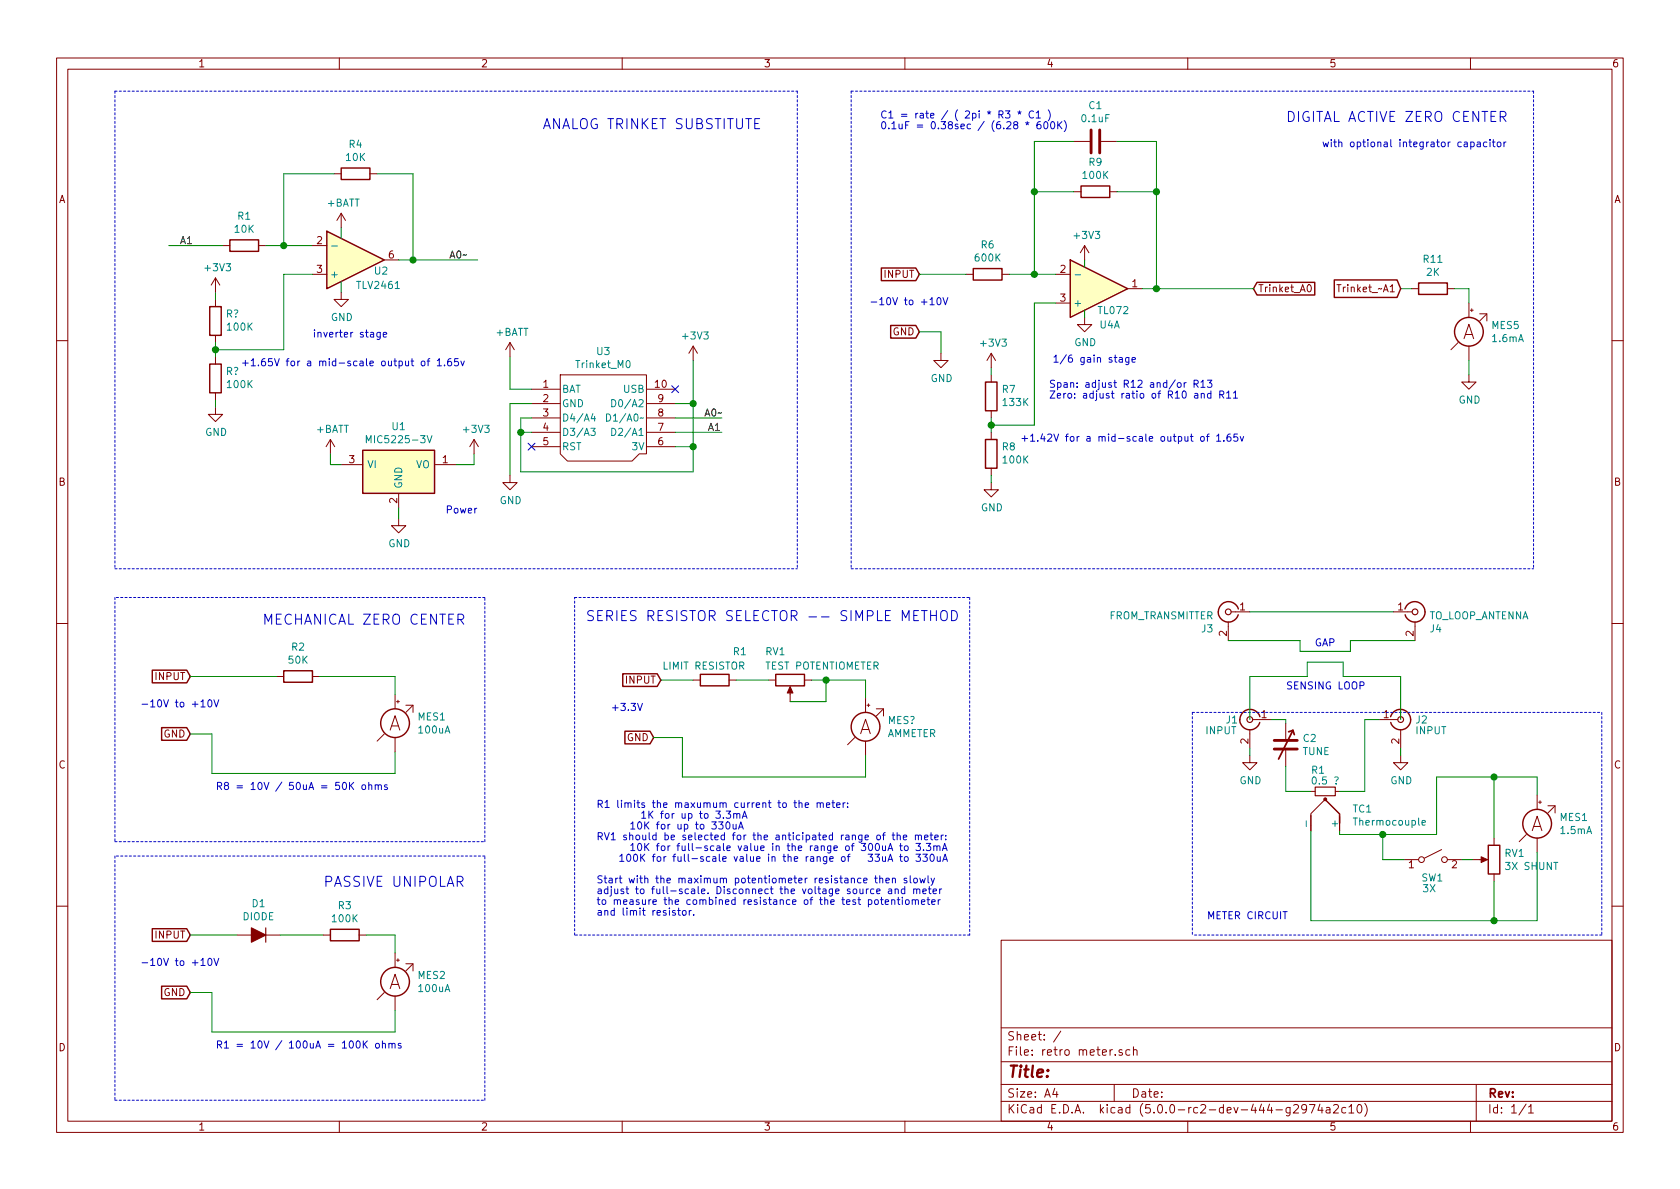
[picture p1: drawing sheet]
<svg xmlns="http://www.w3.org/2000/svg" width="297mm" height="210mm" viewBox="0 0 297 210" stroke-linecap="round" stroke-linejoin="round" font-family="sans-serif">
<g fill="none" stroke="#840000" stroke-width=".18">
<path d="M10 10.3h277v189.9h-277zM12 12.2h273v186.1h-273zM60 10.3v1.9M110 10.3v1.9M160 10.3v1.9M210 10.3v1.9M260 10.3v1.9M59.1 30.7h1.2M60.3 37.7l-.7 1.3M60.3 37.7v2.6M60.3 37.7l.8 1.3M65.4 30.7h1.3"/>
<path d="M189.9 33.9h1.2M189.9 25h2.8M194.7 25h2.8M196.2 33.9h1.3M38.1 49.1v2.6M38.1 53v1.2M38.1 59.3v1.3M38.1 49.1l-.8 1.3M38.1 49.1l.8 1.3M39.4 43.4h1.2M45.7 43.4h1.3M55.2 48.5h2.6"/>
<path d="M55.2 43.4h2.6M60.3 51.7v1.3h1.3l-1.3 1.2-1.2-1.2h1.2M67.9 46h2.6M170.8 48.5h1.3M177.2 48.5h1.2M186.7 48.5h2.5M186.7 53.6h2.5M191.8 56.1v1.3h1.2l-1.2 1.3-1.3-1.3h1.3M191.8 43.4l-.8 1.3M191.8 43.4v2.6M191.8 43.4l.7 1.3M199.4 51h2.5"/>
<path d="M231.2 50.5l.2-.2a.67 .67 0 0 1 .5 .7 .67 .67 0 0 1-.5 .6l-.2-.2-.1-.3zM236.4 50.3h.7M236.7 50.3v1.3M249.6 51h1.2M255.9 51h1.3M259.7 53.6v2.5M260 54.9h.5M260.2 54.6v.5M261.6 55.5h1.3v1.3M262.9 55.5l-1.3 1.3M10 60.2h2M38.1 72v1.3h1.3l-1.3 1.2-1.3-1.2h1.3"/>
<path d="M38.1 63.1v1.3M38.1 69.5v1.2M58.4 77.7l-.7 1.3M58.4 77.7v2.6M58.4 77.7l.8 1.3M83.8 77.7l-.7 1.3M83.8 77.7v2.6M83.8 77.7l.8 1.3M90.2 60.6l-.8 1.2M90.2 60.6v2.5M90.2 60.6l.7 1.2M94 68.8h5.1"/>
<path d="M94 71.4h5.1M94 73.9h5.1M94 76.4h5.1M94 79h5.1M99.1 66.3h15.2v14h-1.3l-1.2 1.2h-11.5l-1.2-1.2zM114.3 68.8h5.1M114.3 71.4h5.1M114.3 73.9h5.1M114.3 76.4h5.1M114.3 79h5.1M122.6 61.2l-.8 1.3M122.6 61.2v2.5"/>
<path d="M122.6 61.2l.7 1.3M166.4 62.5v1.2h1.2l-1.2 1.3-1.3-1.3h1.3M175.3 62.5v2.5M175.3 66.3v1.3M175.3 72.6v1.3M175.3 76.4v1.3M175.3 62.5l-.8 1.2M175.3 62.5l.7 1.2M257.8 60.6l-1.3 1.2M259.7 66.3v1.3h1.3l-1.3 1.2-1.3-1.2h1.3M259.7 61.2v2.5M285 60.2h2"/>
<path d="M60.3 82.2h3.8M70.5 91.7v1.3h1.3l-1.3 1.2-1.3-1.2h1.3M70.5 87.2v2.6M76.8 82.2h3.8M90.2 84.1v1.2h1.2l-1.2 1.3-1.3-1.3h1.3M175.3 85.3v1.3h1.2l-1.2 1.3-1.3-1.3h1.3M175.3 82.8v1.3M10 110.3h2M48.9 119.6h1.3M55.2 119.6h1.3M217.2 110v3.3M217.7 108.2h3.3"/>
<path d="M246.4 108.2h3.3M250.2 110v3.3M285 110.3h2M67.9 129.8l-1.2 1.3M69.8 122.8v2.5M69.8 130.4v2.6M70.1 124.1h.5M70.4 123.8v.5M71.8 124.7h1.2v1.3M73 124.7l-1.2 1.3M122.6 120.3h1.2M128.9 120.3h1.3"/>
<path d="M135.9 120.3h1.3M139.7 121.8v2.3M142.2 120.3h1.3M151.1 130.4l-1.2 1.3M153 123.4v2.6M153 131.1v2.5M153.3 124.7h.5M153.5 124.5v.5M154.9 125.3h1.3v1.3M156.2 125.3l-1.3 1.3M221 133.6v1.3h1.2l-1.2 1.2-1.3-1.2h1.3M221 129v3.3"/>
<path d="M221.5 127.2h3.3M227.3 127.9v3M227.3 132.5v3M231.8 139.9h.7M236.1 139.9h.8M243.8 127.2h3.3M247.6 133.6v1.3h1.3l-1.3 1.2-1.2-1.2h1.2M247.6 129v3.3M231.8 144.1v2.8M234.3 141.4l2.5 2.5v1.7M236.9 144.4v2.5M236.9 145.6v-1.7l-2.6-2.6-2.5 2.6v2"/>
<path d="M248.3 152h2.5M254.9 150.2l-3.1 1.6M255.9 152h2.5M260.3 152h2.3M264.2 148.2v1.3M264.2 154.6v1.2M269.9 147.6l-1.3 1.2M271.8 140.6v2.5M271.8 148.2v2.5M272 141.9h.5M272.3 141.6v.5M273.7 142.5h1.3v1.3"/>
<path d="M275 142.5l-1.3 1.3M10 160.2h2M41.9 165.3h7.6M57.1 165.3h1.3M63.5 165.3h1.3M67.9 175.5l-1.2 1.3M69.8 168.5v2.6M69.8 176.1v2.6M70.1 169.8h.5M70.4 169.5v.5M71.8 170.4h1.2v1.3M73 170.4l-1.2 1.3"/>
<path d="M177 166.3h108v32h-108zM285 160.2h2M60 198.3v1.9M110 198.3v1.9M160 198.3v1.9M177 194.8h108M177 191.8h108M177 187.8h108M177 181.8h108M186.5 192.5l-.4 1h1M186.8 193v1M187.6 182.3l-1.3 2"/>
<path d="M197 191.8v3M197.2 186.5v.1M198.4 185.7l-.4-.1-.2 .2 .1 .2 .5 .2v.3h-.6M199.8 185.7l-.5-.1-.2 .3v.6l.2 .1 .5-.1M200.4 185.7l.2-.1 .4 .1v.9M200.4 185.1v1.5M210 198.3v1.9M228.1 195.8v1.2l-.3 .3h-.3M228.1 195.9l-.4-.1-.3 .3 .1 .6 .2 .1 .4-.1M228.7 195.5l.3-.2h.3l.3 .5-.9 1h.9M231 196l-.1 .2a.48 .48 0 0 1-.7-.1v-.6a.48 .48 0 0 1 .7-.1v.1a1.19 1.19 0 0 1-.2 1.2l-.4 .1M231.5 195.3h1l-.6 1.5"/>
<path d="M233.4 195.2l-.4 1.1h.9M233.7 195.8v1M234.5 195.9h.6l.1 .9M235.2 196.2l-.6 .1a.29 .29 0 0 0-.2 .2 .29 .29 0 0 0 .2 .3l.6-.1M235.8 195.5l.2-.2h.4l.3 .5-1 1h1M237.9 195.9l-.4-.1-.3 .3 .1 .6 .2 .1 .4-.1M238.5 195.8l.4-.5v1.5M238.5 196.8h.9M240.2 195.4l.1-.1a.81 .81 0 0 1 .6 .6 .81 .81 0 0 1-.3 .8l-.2 .1a.8 .8 0 0 1-.6-.6 .8 .8 0 0 1 .4-.8zM241.3 195.1a1.71 1.71 0 0 1 0 2.3M260 198.3v1.9M261 191.8v6.5"/>
<path d="M269.8 195.2l-1.2 2M270.3 195.8l.4-.5v1.5M270.3 196.8h.8"/>
<circle cx="251.3" cy="152" r=".51"/>
<circle cx="255.4" cy="152" r=".51"/>
</g>
<g fill="none" stroke="#840000" stroke-width=".25">
<path d="M60.3 29.7h5.1v2h-5.1zM191.1 32.9h5.1v2h-5.1zM37.1 54.2h2v5.1h-2zM40.6 42.4h5.1v2h-5.1zM57.8 40.9l10.1 5.1-10.1 5zM155.8 47.4h6.1l.7 1.1-.7 1.1h-6.1zM157.5 57.6h4.4l.7 1.1-.7 1.1h-4.4zM172.1 47.5h5.1v2h-5.1zM189.2 46l10.2 5-10.2 5.1zM222.2 49.9h10.3v2.3h-10.3l-.6-1.2zM235.9 49.5h11.1l.6 1.5-.6 1.6h-11.1zM250.8 50h5.1v2.1h-5.1z"/>
<path d="M37.1 64.4h2v5.1h-2zM64.1 79.6h12.7v7.6h-12.7zM174.2 67.6h2.1v5h-2.1zM174.2 77.7h2.1v5.1h-2.1zM26.9 118.5h6.1l.7 1.1-.7 1.1h-6.1zM50.2 118.6h5v2h-5zM110.1 119.1h6.1l.6 1.2-.6 1.1h-6.1zM123.8 119.2h5.1v2.1h-5.1zM137.2 119.2h5v2.1h-5zM218.9 107.7a1.8 1.8 0 0 0-2.7-1 1.8 1.8 0 0 0-.1 2.9 1.8 1.8 0 0 0 2.8-.9M248.4 107.7a1.8 1.8 0 0 1 2.8-1 1.8 1.8 0 0 1 0 2.9 1.8 1.8 0 0 1-2.8-.9M28.6 128.7h4.4l.7 1.1-.7 1.1h-4.4z"/>
<path d="M110.5 129.3h4.4l.7 1.1-.7 1.1h-4.4zM219.2 127.2a1.8 1.8 0 0 0 1.5 1.8 1.8 1.8 0 0 0 2-1.2M222.8 126.7a1.8 1.8 0 0 0-2-1.2 1.8 1.8 0 0 0-1.6 1.7M245.9 126.7a1.8 1.8 0 0 1 2-1.2 1.8 1.8 0 0 1 1.5 1.7M249.4 127.2a1.8 1.8 0 0 1-1.5 1.8 1.8 1.8 0 0 1-2-1.2M263.1 149.5h2.1v5.1h-2.1zM26.9 164.2h6.1l.7 1.1-.7 1.2h-6.1zM28.6 174.4h4.4l.7 1.1-.7 1.1h-4.4zM58.4 164.3h5.1v2.1h-5.1z"/>
<circle cx="259.7" cy="58.7" r="2.54"/>
<circle cx="69.8" cy="127.9" r="2.54"/>
<circle cx="153" cy="128.5" r="2.54"/>
<circle cx="271.8" cy="145.7" r="2.54"/>
<circle cx="69.8" cy="173.6" r="2.54"/>
</g>
<g fill="none" stroke="#840000" stroke-width=".2">
<path d="M232.5 139.2h3.6v1.5h-3.6zM47 164.1v2.5"/>
<circle cx="217.2" cy="108.2" r=".51"/>
<circle cx="250.2" cy="108.2" r=".51"/>
<circle cx="221" cy="127.2" r=".51"/>
<circle cx="247.7" cy="127.2" r=".51"/>
</g>
<path d="M44.4 164.1l2.6 1.2-2.6 1.3z" fill="#840000" stroke="#840000" stroke-width=".2"/>
<g fill="none" stroke="#008400" stroke-width=".18">
<path d="M59.1 30.7h-8.9v12.7M66.7 30.7h6.3v15.3M182.9 33.9h7M189.9 25h-7v23.5M197.5 33.9h7M197.5 25h7v26M29.8 43.4h9.6M38.1 51.7v1.3M47 43.4h8.2M55.2 48.5h-5v13.3h-12.1M60.3 40.3v1.9M60.3 49.8v1.9"/>
<path d="M70.5 46h14M162.6 58.7h3.8v3.8M162.6 48.5h8.2M178.4 48.5h8.3M186.7 53.6h-3.8v21.6h-7.6M191.8 46v1.2M191.8 54.9v1.2M201.9 51h19.7M247.6 51h2M257.2 51h2.5v2.6M38.1 60.6v2.5M38.1 70.7v1.3"/>
<path d="M90.2 63.1v5.7h3.8M92.1 76.4h1.9M94 71.4h-3.8v12.7M119.4 71.4h3.2M119.4 73.9h8.2M119.4 76.4h8.2M119.4 79h3.2M122.6 63.7v19.7h-30.5v-9.5h1.9M175.3 65v1.3M175.3 73.9v2.5M259.7 63.7v2.6M58.4 80.3v1.9h1.9"/>
<path d="M70.5 89.8v1.9M83.8 80.3v1.9h-3.2M175.3 84.1v1.2M33.7 119.6h15.2M56.5 119.6h13.3v3.2M217.2 113.3h12.7v1.9h8.9v-1.9h11.4M221 108.2h25.4M33.7 129.8h3.8v7h32.3v-3.8M115.6 130.4h5v7h32.4v-3.8M116.8 120.3h5.8M130.2 120.3h5.7M143.5 120.3h9.5v3.1"/>
<path d="M146 120.3v3.8h-6.3M221 127.2v-7.6h10.1v-2.5h6.4v2.5h10.1v7.6M221 132.3v1.3M224.8 127.2h2.5v.7M227.3 135.5v4.4h4.5M243.8 127.2h-2.5v12.7h-4.4M247.6 132.3v1.3M264.2 137.4v10.8M231.8 146.9v15.9h40v-12.1M244.5 147.6v4.4h3.8M258.4 152h1.9M264.2 155.8v7"/>
<path d="M271.8 140.6v-3.2h-17.8v10.2h-17.1v-.7M33.7 175.5h3.8v7h32.3v-3.8M33.7 165.3h8.2M49.5 165.3h7.6M64.8 165.3h5v3.2"/>
</g>
<g fill="none" stroke="#0000c2" stroke-width=".18">
<path d="M177.8 19.6h.8l-.5 .5 .4 .1v.5l-.2 .2-.5-.2M180 19.8l.3 .1 .2-.1M180.3 19.6v.3M182.7 19.7a.6 .6 0 0 0-.8 .5 .6 .6 0 0 0 .6 .7l.2-.2M183.2 20l.4-.4v1.3M185.3 19.4a1.47 1.47 0 0 1 0 2M134.3 21h-.8v1.8h.8M176.6 20.3l.6-.1 .1-.5-.2-.1h-.5v1.3M176.9 20.3l.4 .6M180.1 20.2l.2-.3 .1 .3M181.3 21.7l.3 .1 .3-.1M181.5 22.1l.1-.3 .2 .3"/>
<path d="M181.6 21.5v.3M183.2 20.9h.7M183.9 21.5l-.4 .1-.2 .5 .1 .6 .2 .1 .3-.1 .2-.2-.2-.4-.3-.1-.3 .2M184.7 21.6l.2-.1a.69 .69 0 0 1 .4 .6 .69 .69 0 0 1-.4 .7l-.2-.1-.1-.4zM185.9 21.6l.2-.1a.67 .67 0 0 1 .4 .6 .67 .67 0 0 1-.4 .7l-.3-.5zM187 21.5v1.3M187.2 22.1l.6 .7M187.8 21.5l-.8 .7M188.2 21.3a1.4 1.4 0 0 1 0 2M260 25.2l.4-.1 .3 .2-.2 .6h-.5M260 25.1v1.3M261.2 25.2h.5v.8"/>
<path d="M261.7 25.4l-.4 .1-.2 .1 .1 .3h.5M262.9 25.2l-.4-.1-.2 .2 .1 .6h.5M263.4 24.7v.1M263.4 25.1v.9M263.9 25.1h.4M264 24.7v1.1l.3 .2M264.8 25.2l.3-.1 .3 .2-.1 .6-.4 .1-.1-.2zM265.3 20.6h.8a.49 .49 0 0 0 .2-.5 .49 .49 0 0 0-.4-.4h-.6v1.8M265.7 20.6l.6 .9M265.9 25.1v.9M266.3 25.1l-.4 .2M67.2 58.8v1l-.2 .2h-.3"/>
<path d="M67.2 58.8h-.3l-.3 .2 .2 .6h.4M67.8 59.2l.6-.1-.1-.3h-.4l-.1 .1v.7h.5M164.4 53l.4-.4v1.3M164.4 53.9h.8M165.8 52.8l.1-.2a.67 .67 0 0 1 .5 .7 .67 .67 0 0 1-.5 .6l-.1-.1-.1-.4zM166.7 52.6l.5 1.3 .4-1.3M72.7 63.8h.5M72.8 63.4v1.1l.4 .2M74.6 63.9l.3-.1 .2 .2-.1 .6-.3 .1-.2-.2zM75.5 63.8h.5M76 63.4l-.3 .2v1.1M77.3 63.8l.4-.4v1.3"/>
<path d="M77.3 64.7h.8M78.6 64.6v.1M79.7 63.4l-.3 .1a.87 .87 0 0 0 0 1.2l.4-.1v-.6l-.4-.1-.3 .3M81 63.4h-.6l-.1 .6 .5-.1 .3 .3v.3l-.3 .2-.5-.1M81.5 63.8l.3 .9 .3-.9M197.9 63.3h.5l.1 .8M198.5 63.5l-.5 .1-.2 .1 .1 .3h.6M199.6 63.2l-.1 1.2-.1 .1-.3-.1M199.6 63.3l-.4-.1-.2 .2 .1 .6h.5M200.2 63.6l.6-.1-.1-.2-.4-.1-.1 .2v.6h.5M208.3 67.7h.3l.2 .2-.1 .5-.3 .1-.2-.2zM209.4 67.7v.8"/>
<path d="M209.7 67.7l-.3 .2M210.5 77.2h.4M210.6 76.8v1l.3 .2M211.1 67.9l.6-.1 .2-.1-.1-.3-.2-.2h-.5v1.3M211.4 67.9l.5 .6M212.3 67.6l.4-.4v1.3M212.3 68.5h.8M212.4 77.2h.3l.2 .1-.1 .7h-.3l-.2-.2zM212.4 69.7l.2-.1h.3v.8M212.4 69.6v.8M213.3 77.2h.5M213.5 67.2h.8l-.5 .5 .4 .1 .1 .5-.3 .2-.5-.1"/>
<path d="M213.8 76.8l-.3 .1v1.1M214.1 69.6h-.4l-.2 .2 .1 .6h.5M214.1 69.1v1.3M215.1 77.1l.4-.3v1.2M215.1 78h.7M215.7 69.8l.6-.1v-.4l-.1-.2h-.5v1.3M216 69.8l.4 .6M216.4 77.9v.1M216.9 69.5l.3-.4v1.3M216.9 70.4h.7M217.5 76.8h-.3a.87 .87 0 0 0 0 1.2l.4-.1v-.5l-.4-.2-.3 .3M218.1 69.5l.3-.4v1.3"/>
<path d="M218.1 70.4h.7M218.8 76.8h-.6l-.1 .6 .5-.2 .3 .3v.3l-.3 .2-.5-.1M219.3 77.2l.3 .8 .3-.8M81 109.5h.8a.49 .49 0 0 0 .2-.5 .49 .49 0 0 0-.4-.4h-.6v1.8M81.4 109.5l.6 .9M164.5 108v1.7M164.5 108.8h1.1M165.6 108v1.7M166.4 108.2l.3-.2a.62 .62 0 0 1 .8 .6l-.1 .9-.3 .2h-.5a1.41 1.41 0 0 1-.2-1.5zM168.2 108a.9 .9 0 0 1 1.1 .9 .9 .9 0 0 1-1.1 .8zM35.5 124.1l.4-.4v1.3M35.5 125h.8"/>
<path d="M36.9 123.9l.1-.2a.67 .67 0 0 1 .5 .7 .67 .67 0 0 1-.5 .6l-.1-.1-.1-.4zM37.8 123.7l.5 1.3 .4-1.3M61.8 138.3v1.3M62 138.9l.5 .7M62.5 138.3l-.7 .8M64.1 138.8h.3l.2 .1-.1 .7h-.3l-.2-.2zM65.2 138.9l.2-.1h.3v.8M65.2 138.3v1.3M66.3 138.9l.2-.1h.3l.1 .8M66.3 138.8v.8M66.9 139l.2-.2h.3v.8M68.5 138.8h-.4l-.1 .2v.1l.5 .2v.3h-.5"/>
<path d="M112.7 124.4l.5 1.2 .4-1.2M124.6 143.9h.3l.3 .2-.1 .5-.3 .1-.2-.1zM125.9 145.3h.7l-.4 .5 .4 .1v.5l-.2 .2-.5-.1M126.6 143.4h.8l-.5 .5 .4 .1v.6l-.5 .1-.2-.1M127.1 145.3h.7l-.4 .5 .4 .1v.6l-.2 .1-.5-.1M127.9 144.6v.1M128.4 143.4h.8l-.4 .5 .3 .1 .1 .5-.3 .2-.5-.1M128.4 145.5l.2-.2a.67 .67 0 0 1 .5 .7 .67 .67 0 0 1-.5 .6l-.2-.1-.1-.4zM129.6 145.8l.1 .8h.3l.1-.1M129.7 144l.2-.1h.3l.1 .8M129.7 143.9v.8M130.1 145.8v.8"/>
<path d="M130.3 144l.2-.1h.3v.8M130.6 146.6l.4-1.3 .4 1.3M130.7 146.2h.6M131.2 144.7l.4-1.3 .5 1.3M131.4 144.3h.6M138.6 151v1.1l.3 .2M140.4 142h.4M140.5 141.5v1.1l.3 .2M141.3 142.1l.2-.1h.3v.8M141.3 141.5v1.3M142.4 142.4l.6-.1-.1-.3h-.4l-.1 .1v.6h.5M144.5 142.1l.2-.1h.3v.8"/>
<path d="M144.5 142v.8M145 142.1l.2-.1h.3l.1 .8M146.1 142.4l.6-.1v-.3h-.4l-.2 .1 .1 .6h.5M147.1 142h.5M147.3 141.5v1.1l.3 .2M147.9 142.4l.6-.1v-.3h-.4l-.2 .1 .1 .6h.5M149.1 142v.8M149.4 142l-.3 .2M149.9 142.7v.1M149.9 142v.1M152.3 149.1h.8l-.4 .5 .3 .2v.6h-.5l-.2-.1M153.5 151h.8l-.5 .5 .4 .2v.5l-.2 .1-.5-.1"/>
<path d="M153.5 157.2l-.3 .2M153.5 159.2l.4-.1 .3 .2-.2 .6h-.5M153.7 149.3l.1-.2a.67 .67 0 0 1 .5 .7 .67 .67 0 0 1-.5 .6l-.3-.5zM154.5 157.2h-.3l-.3 .2 .1 .6h.5M154.6 155.3h.5M154.7 151h.8l-.4 .5 .3 .2 .1 .4-.3 .2-.5-.1M154.8 159.2l.3-.1 .1 .1v.7h-.3l-.3-.2zM154.8 154.9v1.1l.3 .1M154.9 149.3l.2-.2a.67 .67 0 0 1 .4 .7 .67 .67 0 0 1-.4 .6l-.3-.2v-.3zM155 157.6l.6-.1-.1-.3h-.3l-.2 .2 .1 .6h.4M155.1 147.7h.3l.3 .2-.2 .6h-.3l-.1-.1zM155.5 155.4l.2-.1h.3l.1 .8"/>
<path d="M155.5 154.9v1.2M155.7 159.1h.5M155.9 158.7v1.1l.3 .1M156 149.6l.1 .8h.3l.2-.1M156 151.5l.1 .8h.3l.2-.1M156 147.7h.5M156.5 147.2l-.3 .2v1.1M156.5 159.5l.6-.1-.1-.2-.3-.1-.2 .2 .1 .6h.4M156.6 149.6v.8M156.6 151.5v.8M156.6 155.7l.7-.1-.1-.3h-.4l-.2 .2 .1 .6h.5M157 150.4l.4-1.3 .4 1.3"/>
<path d="M157 152.3l.4-1.3 .4 1.3M157.1 157.2h.5l.1 .8M157.1 150.1h.6M157.1 152h.6M157.7 157.5l-.4 .1-.3 .1 .1 .3h.6M157.7 159.2l.1-.1 .3 .1 .1 .7M157.7 159.1v.8M157.7 147.7h.5M157.8 155.4l.2-.1h.3v.8M157.8 155.3v.8M157.9 147.2v1.1l.3 .2M158.3 157.3l.1-.1h.3l.1 .8"/>
<path d="M158.3 157.2v.8M158.6 147.8l.2-.1h.3l.1 .8M158.6 147.2v1.3M158.6 159.1h.5M158.8 158.7v1.1l.3 .1M159.1 149.6h.4M159.1 151.5h.4M159.2 149.1v1.1l.3 .2M159.2 151v1.1l.3 .2M159.5 158.7v.1M159.5 159.1v.8M159.7 148.1l.6-.1v-.3h-.4l-.2 .1 .1 .7h.5"/>
<path d="M160 157.2h-.4l-.2 .2 .1 .6h.5M160 156.8v1.2M160 149.6h.3l.3 .2-.1 .6h-.4l-.2-.2zM160 151.5h.3l.3 .2-.1 .6h-.4l-.2-.2zM160.2 159.2l.3-.1 .3 .2-.2 .6h-.3l-.2-.1zM160.3 155.3h-.3l-.2 .2 .1 .1 .4 .2v.3h-.5M160.9 154.9v1.1l.2 .1M161.3 159.2l.2-.1 .3 .1v.7M161.3 159.1v.8M161.5 157.3l.2-.1h.3l.1 .8M161.5 157.2v.8M161.6 155.3h.4l.2 .2-.1 .6h-.3l-.2-.1z"/>
<path d="M161.8 147.8l.2-.1h.3l.1 .8M161.8 159.3l.2-.2 .3 .1 .1 .7M161.8 147.7v.8M162 149.1h.7l-.4 .5 .4 .2-.1 .6h-.5l-.1-.1M162 151h.7l-.4 .5 .4 .2-.1 .6h-.5l-.1-.1M162.1 157.4l.2-.2h.3v.8M162.4 147.8l.2-.1h.3v.8M162.6 155.3l.3 .8 .2-.6 .2 .6 .3-.8M162.9 159.5l.6-.1v-.2l-.4-.1-.2 .2 .1 .6h.5M163.2 151h.8l-.5 .5 .4 .2v.5l-.2 .1-.5-.1M163.2 157.6l.6-.1-.1-.3h-.4l-.1 .2v.6h.5M163.3 150.3v.1"/>
<path d="M163.5 148.1l.6-.1-.1-.3h-.3l-.2 .1v.7h.5M163.8 149.1h.8l-.5 .5 .4 .2 .1 .4-.3 .2-.5-.1M163.9 159.1h.5M164.1 154.9v1.1l.2 .1M164.1 158.7v1.1l.3 .1M164.1 157.2h.5M164.3 156.8v1.1l.3 .1M164.4 147.7h.5M164.6 151.2l.1-.2a.67 .67 0 0 1 .5 .7 .67 .67 0 0 1-.5 .6l-.2-.2-.1-.3zM164.6 147.2v1.1l.3 .2M164.6 155.3l.3 .8M164.7 159.5l.7-.1-.1-.2-.4-.1-.2 .2 .1 .6h.5"/>
<path d="M165 157.6l.6-.1-.1-.3h-.3l-.2 .2v.6h.5M165.1 149.7l.2-.1h.3l.1 .8M165.1 149.6v.8M165.2 155.3l-.4 1.1-.2 .2M165.3 148.1l.6-.1-.1-.3h-.3l-.2 .1 .1 .7h.4M165.7 149.8l.1-.2h.3l.1 .8M165.7 151.5l.1 .8h.3l.1-.1M165.9 159.1v.8M166.1 157.2v.8M166.2 159.1l-.3 .2M166.2 151.5v.8M166.4 147.7v.8"/>
<path d="M166.5 157.2h-.3l-.1 .2M166.6 150.4l.4-1.3 .5 1.3M166.7 152.3l.4-1.3 .4 1.3M166.7 150.1h.6M166.8 147.7l-.4 .2M166.8 152h.6M167.2 148.4v.1M167.2 147.7v.1M35.5 169.8l.4-.3v1.2M35.5 170.7h.8M36.9 169.6l.1-.1a.67 .67 0 0 1 .5 .6 .67 .67 0 0 1-.5 .6l-.1-.1-.1-.3zM37.8 169.5l.5 1.2 .4-1.2"/>
<path d="M119.4 161.1l-.3-.1-.2 .2v.2l.5 .1v.3h-.5M119.8 161h.5M120 160.6v1.1l.3 .1M120.8 161.1l.3-.1 .2 .1-.1 .7h-.3l-.3-.2zM121.9 161v.8M122.2 161l-.3 .2M122.7 161.7v.1M63.1 184.2l.2-.1a.69 .69 0 0 1 .4 .6 .69 .69 0 0 1-.4 .6l-.2-.1-.1-.3zM64.2 184.1v1.2M64.4 184.6l.5 .7M64.9 184.1l-.7 .7M66.5 184.6l.3-.1 .3 .2-.1 .6h-.4l-.2-.2z"/>
<path d="M67.6 184.6l.2-.1 .3 .1v.7M67.6 184.1v1.2M68.8 184.6l.1-.1 .3 .1 .1 .7M68.8 184.5v.8M69.3 184.7l.2-.2 .3 .1v.7M70.9 184.6l-.3-.1-.2 .2 .1 .2 .4 .1v.3h-.5"/>
</g>
<g fill="#008400" stroke="#008400" stroke-width=".25">
<circle cx="73" cy="46" r=".51"/>
<circle cx="182.9" cy="48.5" r=".51"/>
<circle cx="204.5" cy="51" r=".51"/>
<circle cx="175.3" cy="75.2" r=".51"/>
<circle cx="204.5" cy="33.9" r=".51"/>
<circle cx="182.9" cy="33.9" r=".51"/>
<circle cx="244.5" cy="147.6" r=".51"/>
<circle cx="264.2" cy="137.4" r=".51"/>
<circle cx="264.2" cy="162.8" r=".51"/>
<circle cx="50.2" cy="43.4" r=".51"/>
<circle cx="122.6" cy="79" r=".51"/>
<circle cx="92.1" cy="76.4" r=".51"/>
<circle cx="122.6" cy="71.4" r=".51"/>
<circle cx="38.1" cy="61.8" r=".51"/>
<circle cx="146.1" cy="120.3" r=".51"/>
</g>
<g fill="none" stroke="#0000c2" stroke-width=".18" stroke-dasharray=".4 .4">
<path d="M20.3 16.1h120.7M20.3 16.1v84.5M141 16.1v84.5M150.5 16.1h120.6M150.5 16.1v84.5M271.1 16.1v84.5M20.3 105.7v43.1M20.3 100.6h120.7M85.7 105.7h-65.4M101.6 105.7h69.8M150.5 100.6h120.6M171.4 105.7v59.6"/>
<path d="M210.8 126v39.3M210.8 126h72.4M283.2 126v39.3M20.3 151.4v43.2M20.3 148.8h65.4M85.7 151.4h-65.4M85.7 148.8v-43.1M101.6 165.3v-59.6M171.4 165.3h-69.8M283.2 165.3h-72.4M20.3 194.6h65.4M85.7 194.6v-43.2"/>
</g>
<g fill="#ffffc2" stroke="#ffffc2" stroke-width=".18">
<path d="M189.2 46l10.2 5-10.2 5.1z"/>
<path d="M64.1 79.6h12.7v7.6h-12.7z"/>
<path d="M57.8 40.9l10.1 5.1-10.1 5z"/>
</g>
<g fill="none" stroke="#008484" stroke-width=".18">
<path d="M58.6 43.5h1M190.1 48.6h1M64.8 78.3v-1.3l.4 .9 .4-.9v1.3M75.5 77l.4 1.3 .5-1.3M104.5 75.7h.7l-.4 .5 .4 .1v.6l-.2 .1-.5-.1M104.8 73.1l-.3 .9h.8M105.1 73.6v.9M107.2 73.2a.64 .64 0 0 1 .8 .6 .64 .64 0 0 1-.8 .7zM108.2 75.7a.64 .64 0 0 1 .7 .7 .64 .64 0 0 1-.7 .6zM108.2 70.7a.64 .64 0 0 1 .7 .6 .64 .64 0 0 1-.7 .6zM108.5 73.6l.3-.4v1.3M108.5 74.5h.7"/>
<path d="M110.8 63.9l.2-.2a.69 .69 0 0 1 .4 .7 .69 .69 0 0 1-.4 .6l-.3-.2v-.3zM251.4 145.5l.6-.1v-.3h-.4l-.2 .2 .1 .6h.5"/>
</g>
<path d="M192.9 23v4M194.4 23v4M225.3 132.5h4.1M225.3 130.9h4.1" fill="none" stroke="#840000" stroke-width=".51"/>
<g fill="#840000" stroke="#840000" stroke-width=".18">
<path d="M261.9 151.5l1.1 .5-1.1 .5z"/>
<path d="M139.7 121.4l.5 1.1h-1z"/>
<circle cx="234.3" cy="141.3" r=".25"/>
</g>
<path d="M228.6 129.2l-2.5 5M228.6 129.2l-.8 .2M228.6 129.2l.3 .7" fill="none" stroke="#840000" stroke-width=".3"/>
<path d="M82.5 45l-.6 .2M127.6 73l-.7 .1" fill="none" stroke="#000" stroke-width=".18"/>
<path d="M93.4 78.4l1.2 1.2M94.6 78.4l-1.2 1.2M118.8 68.2l1.2 1.2M120 68.2l-1.2 1.2" fill="none" stroke="#000084" stroke-width=".18"/>
<g font-size="3.5" fill="#840000">
<text x="258.4" y="60">A</text>
<text x="68.6" y="129.2">A</text>
<text x="151.8" y="129.9">A</text>
<text x="270.5" y="147">A</text>
<text x="68.6" y="174.9">A</text>
</g>
<text font-size="2.8" fill="#840000" x="178" y="190.5">Title:</text>
<g font-size="2.5" fill="#0000c2">
<text x="95.9" y="22.9">ANALOG TRINKET SUBSTITUTE</text>
<text x="227.3" y="21.6">DIGITAL ACTIVE ZERO CENTER</text>
<text x="46.4" y="110.5">MECHANICAL ZERO CENTER</text>
<text x="103.5" y="109.8">SERIES RESISTOR SELECTOR -- SIMPLE METHOD</text>
<text x="57.1" y="156.8">PASSIVE UNIPOLAR</text>
</g>
<g font-size="2.1" fill="#840000">
<text x="178" y="184">Sheet: /</text>
<text x="178" y="186.7">File: retro meter.sch</text>
<text x="178" y="196.9">KiCad E.D.A. kicad (5.0.0-rc2-dev-444-g2974a2c10)</text>
<text x="178" y="194.1">Size: A4</text>
<text x="200" y="194.1">Date:</text>
<text x="263" y="194.1">Rev:</text>
<text x="263" y="196.9">Id: 1/1</text>
</g>
<g font-size="1.8" fill="#840000">
<text x="35" y="11.9">1</text>
<text x="85" y="11.9">2</text>
<text x="135" y="11.9">3</text>
<text x="185" y="11.9">4</text>
<text x="235" y="11.9">5</text>
<text x="285" y="11.9">6</text>
<text x="10.4" y="35.9">A</text>
<text x="285.4" y="35.9">A</text>
<text x="56" y="43.2">2</text>
<text x="68.7" y="45.7">6</text>
<text x="56" y="48.3">3</text>
<text x="156.5" y="49.1">INPUT</text>
<text x="187.5" y="48.3">2</text>
<text x="187.5" y="53.3">3</text>
<text x="200.2" y="50.8">1</text>
<text x="222.4" y="51.7">Trinket_A0</text>
<text x="237.7" y="51.7">Trinket_A1</text>
<text x="157.8" y="59.3">GND</text>
<text x="96" y="68.6">1</text>
<text x="96" y="71.1">2</text>
<text x="115.9" y="68.6">10</text>
<text x="116.4" y="71.1">9</text>
<text x="96" y="73.7">3</text>
<text x="96" y="76.2">4</text>
<text x="116.4" y="76.2">7</text>
<text x="116.4" y="73.7">8</text>
<text x="61.7" y="81.9">3</text>
<text x="78.3" y="81.9">1</text>
<text x="96" y="78.7">5</text>
<text x="116.4" y="78.7">6</text>
<text x="10.4" y="85.9">B</text>
<text x="70.2" y="89" transform="rotate(-90 70.2 89)">2</text>
<text x="285.4" y="85.9">B</text>
<text x="219.2" y="107.9">1</text>
<text x="247.2" y="107.9">1</text>
<text x="216.9" y="112.5" transform="rotate(-90 216.9 112.5)">2</text>
<text x="249.9" y="112.5" transform="rotate(-90 249.9 112.5)">2</text>
<text x="27.6" y="120.3">INPUT</text>
<text x="110.7" y="120.9">INPUT</text>
<text x="28.9" y="130.4">GND</text>
<text x="110.8" y="131.1">GND</text>
<text x="220.7" y="131.5" transform="rotate(-90 220.7 131.5)">2</text>
<text x="223" y="127">1</text>
<text x="244.6" y="127">1</text>
<text x="247.4" y="131.5" transform="rotate(-90 247.4 131.5)">2</text>
<text x="10.4" y="135.9">C</text>
<text x="285.4" y="135.9">C</text>
<text x="249.1" y="153.5">1</text>
<text x="256.7" y="153.5">2</text>
<text x="27.6" y="166">INPUT</text>
<text x="28.9" y="176.1">GND</text>
<text x="10.4" y="185.9">D</text>
<text x="285.4" y="185.9">D</text>
<text x="35" y="199.9">1</text>
<text x="85" y="199.9">2</text>
<text x="135" y="199.9">3</text>
<text x="185" y="199.9">4</text>
<text x="235" y="199.9">5</text>
<text x="285" y="199.9">6</text>
</g>
<g font-size="1.8" fill="#0000c2">
<text x="155.6" y="20.9">C1 = rate / ( 2pi * R3 * C1 )</text>
<text x="155.6" y="22.9">0.1uF = 0.38sec / (6.28 * 600K)</text>
<text x="233.7" y="26">with optional integrator capacitor</text>
<text x="153.7" y="54">-10V to +10V</text>
<text x="55.2" y="59.7">inverter stage</text>
<text x="42.5" y="64.8">+1.65V for a mid-scale output of 1.65v</text>
<text x="186.1" y="64.1">1/6 gain stage</text>
<text x="185.4" y="68.6">Span: adjust R12 and/or R13</text>
<text x="185.4" y="70.5">Zero: adjust ratio of R10 and R11</text>
<text x="180.3" y="78.1">+1.42V for a mid-scale output of 1.65v</text>
<text x="78.7" y="90.8">Power</text>
<text x="232.4" y="114.3">GAP</text>
<text x="24.8" y="125.1">-10V to +10V</text>
<text x="107.9" y="125.7">+3.3V</text>
<text x="227.3" y="121.9">SENSING LOOP</text>
<text x="38.1" y="139.7">R8 = 10V / 50uA = 50K ohms</text>
<text x="105.4" y="142.9">R1 limits the maxumum current to the meter:</text>
<text x="105.4" y="148.6">RV1 should be selected for the anticipated range of the meter:</text>
<text x="108.4" y="146.7">10K for up to 330uA</text>
<text x="109.3" y="144.8">1K for up to 3.3mA</text>
<text x="107.4" y="152.4">100K for full-scale value in the range of</text>
<text x="108.4" y="150.5">10K for full-scale value in the range of 300uA to 3.3mA</text>
<text x="139.5" y="152.4">33uA to 330uA</text>
<text x="105.4" y="156.2">Start with the maximum potentiometer resistance then slowly</text>
<text x="105.4" y="158.1">adjust to full-scale. Disconnect the voltage source and meter</text>
<text x="105.4" y="160">to measure the combined resistance of the test potentiometer</text>
<text x="105.4" y="161.9">and limit resistor.</text>
<text x="213.4" y="162.6">METER CIRCUIT</text>
<text x="24.8" y="170.8">-10V to +10V</text>
<text x="38.1" y="185.4">R1 = 10V / 100uA = 100K ohms</text>
</g>
<g font-size="1.8" fill="#008484">
<text x="191.4" y="21.6">0.1uF</text>
<text x="192.6" y="19.3">C1</text>
<text x="61.2" y="28.5">10K</text>
<text x="61.7" y="26.2">R4</text>
<text x="192.6" y="29.3">R9</text>
<text x="191.6" y="31.6">100K</text>
<text x="41.6" y="41.2">10K</text>
<text x="42.1" y="38.9">R1</text>
<text x="57.8" y="36.5">+BATT</text>
<text x="36.4" y="48">+3V3</text>
<text x="172.5" y="46.2">600K</text>
<text x="173.5" y="43.9">R6</text>
<text x="190.1" y="42.3">+3V3</text>
<text x="251.7" y="46.5">R11</text>
<text x="58.3" y="49.1">+</text>
<text x="63.3" y="51.1">TLV2461</text>
<text x="66.3" y="48.6">U2</text>
<text x="252.2" y="48.8">2K</text>
<text x="40" y="56.2">R?</text>
<text x="40.3" y="58.5">100K</text>
<text x="58.5" y="56.8">GND</text>
<text x="87.7" y="59.4">+BATT</text>
<text x="189.7" y="54.2">+</text>
<text x="194.3" y="55.5">TL072</text>
<text x="194.5" y="58.1">U4A</text>
<text x="263.8" y="58.2">MES5</text>
<text x="102" y="65.1">Trinket_M0</text>
<text x="105.6" y="62.8">U3</text>
<text x="120.9" y="60">+3V3</text>
<text x="173.6" y="61.3">+3V3</text>
<text x="189.9" y="61.2">GND</text>
<text x="263.9" y="60.5">1.6mA</text>
<text x="40" y="66.3">R?</text>
<text x="40.3" y="68.6">100K</text>
<text x="99.3" y="69.5">BAT</text>
<text x="110.3" y="69.5">USB</text>
<text x="164.5" y="67.6">GND</text>
<text x="177.2" y="69.5">R7</text>
<text x="177.4" y="71.8">133K</text>
<text x="257.9" y="71.4">GND</text>
<text x="36.3" y="77.1">GND</text>
<text x="55.9" y="76.5">+BATT</text>
<text x="69.4" y="76.1">U1</text>
<text x="82.1" y="76.5">+3V3</text>
<text x="99.3" y="72">GND</text>
<text x="99.3" y="74.5">D4/A4</text>
<text x="99.3" y="77.1">D3/A3</text>
<text x="109" y="77.1">D2/A1</text>
<text x="109" y="74.5">D1/A0</text>
<text x="109" y="72">D0/A2</text>
<text x="64.9" y="82.8">VI</text>
<text x="65.5" y="78.4">MIC5225-3V</text>
<text x="73.5" y="82.8">VO</text>
<text x="99.3" y="79.6">RST</text>
<text x="111.9" y="79.6">3V</text>
<text x="177.2" y="79.6">R8</text>
<text x="177.4" y="82">100K</text>
<text x="71.1" y="86.5" transform="rotate(-90 71.1 86.5)">GND</text>
<text x="88.3" y="89.1">GND</text>
<text x="173.4" y="90.4">GND</text>
<text x="68.7" y="96.8">GND</text>
<text x="195.9" y="109.5">FROM_TRANSMITTER</text>
<text x="212.5" y="111.8">J3</text>
<text x="252.5" y="109.5">TO_LOOP_ANTENNA</text>
<text x="252.9" y="111.8">J4</text>
<text x="51.1" y="117.4">50K</text>
<text x="51.6" y="115.1">R2</text>
<text x="117.4" y="118.4">LIMIT RESISTOR</text>
<text x="129.7" y="115.9">R1</text>
<text x="135.3" y="118.4">TEST POTENTIOMETER</text>
<text x="135.4" y="115.9">RV1</text>
<text x="73.9" y="127.4">MES1</text>
<text x="74.1" y="129.7">100uA</text>
<text x="156.8" y="130.3">AMMETER</text>
<text x="157" y="128">MES?</text>
<text x="213.2" y="129.8">INPUT</text>
<text x="216.8" y="127.9">J1</text>
<text x="230.5" y="131.2">C2</text>
<text x="250.4" y="129.8">INPUT</text>
<text x="250.4" y="127.9">J2</text>
<text x="230.3" y="133.5">TUNE</text>
<text x="231.9" y="136.8">R1</text>
<text x="219.2" y="138.7">GND</text>
<text x="232.3" y="138.7">0.5 ?</text>
<text x="239.2" y="143.7">TC1</text>
<text x="245.8" y="138.7">GND</text>
<text x="231.5" y="145.9" transform="rotate(-90 231.5 145.9)">-</text>
<text x="236.6" y="146.2" transform="rotate(-90 236.6 146.2)">+</text>
<text x="239.6" y="146">Thermocouple</text>
<text x="275.8" y="145.2">MES1</text>
<text x="276" y="147.5">1.5mA</text>
<text x="251.4" y="155.9">SW1</text>
<text x="266.1" y="151.5">RV1</text>
<text x="266.4" y="153.8">3X SHUNT</text>
<text x="44.6" y="160.4">D1</text>
<text x="59.8" y="160.8">R3</text>
<text x="251.6" y="157.8">3X</text>
<text x="42.9" y="162.7">DIODE</text>
<text x="58.9" y="163.1">100K</text>
<text x="73.9" y="173.1">MES2</text>
<text x="74.1" y="175.4">100uA</text>
</g>
<g font-size="1.8">
<text x="31.7" y="43.2">A1</text>
<text x="79.4" y="45.7">A0</text>
<text x="124.5" y="73.7">A0</text>
<text x="125.1" y="76.2">A1</text>
</g>
</svg>
